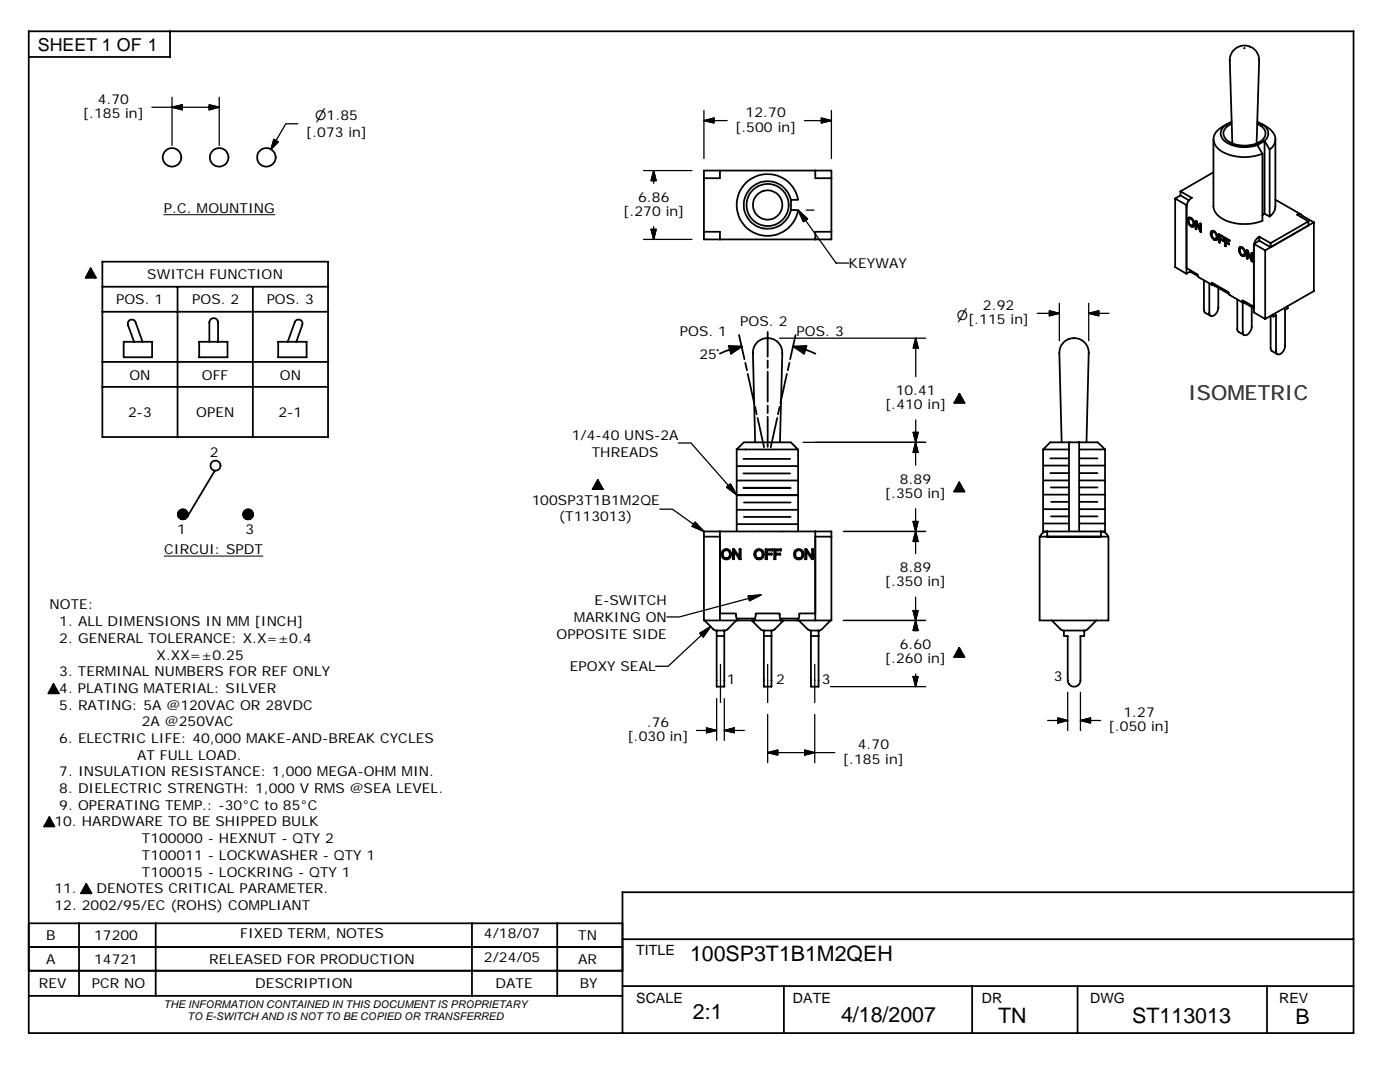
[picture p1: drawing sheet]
<svg xmlns="http://www.w3.org/2000/svg" width="279mm" height="216mm" viewBox="0 0 279 216" stroke-linecap="round" stroke-linejoin="round" font-family="sans-serif">
<g fill="none" stroke="#000" stroke-width=".36">
<path d="M5.7 6.2h264.4v199.9h-264.4zM33.9 6.2v5.2h-28.2M248.3 9.6h.1M140.5 34h25.4v13.8h-25.4zM143.7 34v1.6h-3.2M148.8 36.5a6.2 6.2 0 0 1 10.5 3.4h-1.4v.1a4.8 4.8 0 0 0-7.3-3.1 4.8 4.8 0 0 0 0 8 4.8 4.8 0 0 0 7.3-3.1v.1h1.4a6.2 6.2 0 0 1-9 4.5 6.2 6.2 0 0 1-1.5-9.9zM162.7 34v1.6h3.2M234.5 39.6v13.7l2.3 1.3 .7-.4 1.6 .9M234.5 39.6l2.3 1.3M235.6 38.2l2.2 1.3a2.22 2.22 0 0 0-1 1.8M235.6 39l-1.1 .6M235.6 38.2v.8"/>
<path d="M235.6 39l1.7 1M242.2 27.8v13.4a4.1 4.1 0 0 0 3.6 3.2 10.4 10.4 0 0 0 6.1-.3v-13.4M242.2 34.4l-6.6 3.8M245.8 24.3a2.59 2.59 0 0 0-2.2 2.7 3.7 3.7 0 0 0 3.3 2.2 7.8 7.8 0 0 0 4.1-.3v.1l.9 1.7a9.5 9.5 0 0 1-8.6-.9 2.47 2.47 0 0 1 .3-4.3l1.4-.8M245.8 24.7a1.94 1.94 0 0 0-1.3 2.8 5.7 5.7 0 0 0 7.8 0 1.73 1.73 0 0 0-1-2.6l-.4-.2M245.9 28.6l-.5-16.5a2.93 2.93 0 0 1 3-3 2.93 2.93 0 0 1 2.9 3l-.5 16.5M250.9 24.3a2.67 2.67 0 0 1 2.2 2.5l-.3 .9-.4 .5M251.7 24.7a4.1 4.1 0 0 1 2.8 3l-.1 1-.4 .6-.6 .5-1-1.6M252.3 28.2l-1.3 .7M252.4 28.2v14.5l-.5 .2M253.4 29.8v13.4l-1-.5M254.5 27.8v13.7l-.4 .9-.7 .8"/>
<path d="M254.5 39.9l5.1 2.9M18.1 53.6l1 1.8h-2zM20.4 57.2h45.1M20.4 52.2h45.1v35h-45.1zM35.4 57.2v30M50.5 57.2v30M140.5 46.2h3.2v1.6M157.9 40v1.8M165.9 46.2h-3.2v1.6M236.8 53.5l2.2 1.3 .2 .5 2.8 1.6M236.8 40.9v13.7M236.8 40.9h.1"/>
<path d="M237 44l.2 .7 .5 .5M237 44l.1-.4a.74 .74 0 0 1 1.1 .5l.1 .2a.7 .7 0 0 1-.2 1l-.4-.1M237.1 43.9l.1 .4M237.1 43.9l-.1 .1M237.3 43.7l.3-.1 .4 .4 .2 .8-.2 .3-.4-.2-.3-.4zM237.3 43.4l-.2 .5M237.3 43.6l.3-.1 .2 .1-.1 .1M237.5 53.9v.3M237.6 45l.2 .1M237.7 45.2l.1-.1 .4 .1M237.8 43.6h.1M238.3 44.2v.3l-.1 .1"/>
<path d="M238.3 44.5v.4l-.3 .1M238.6 45.7v-1.7l.2 .1 .7 1.8M238.7 45.6h.1M238.7 45.6l-.1 .1M238.7 44.1l.1 1.7-.2-.1M238.9 44.4l-.1 .1 .7 1.7M239.5 45.9v-1.3l.2 .1v1.6l-.2-.1M239.6 45.8v.3M239.7 44.6v1.2l-.2 .1M239.7 46.1l-.2 .1M240.3 55.9v6.1l.2 .4 1.1 .6M241.3 56.6v5.8a.62 .62 0 0 0 .5 .7 .62 .62 0 0 0 .7-.3l.6-1.2v-4.2"/>
<path d="M241.6 46.6l.2 .8 .5 .4M241.8 46.5l.1 .5M241.8 46.5l-.2 .1M241.9 46l-.1 .5M241.9 46.3h.4l.2 .2 .3 .9a.38 .38 0 0 1-.4 .3 .38 .38 0 0 1-.4-.3l-.2-.5zM242 46.3l.3-.1h.1l-.1 .1M242.3 47.6l.1 .2M242.3 47.8h.5M242.4 56.7a.32 .32 0 0 1-.5 .2 .32 .32 0 0 1-.1-.5l3.4 1.9 .1 .5 2.8 1.6M242.4 56.7v.3l2.8 1.6M242.4 46.2l.1 .1M242.4 46.2l.4 .6 .2 .8-.2 .3-.5-.1"/>
<path d="M242.4 46.2l-.5-.2-.3 .6M242.9 46.9v.3l-.1 .1M242.9 47.2v.3l-.3 .2M243.4 48.3h.1M243.4 48.3h-.2M243.4 46.8v1.5M243.4 47.7l.1-.1 .6 .3M243.4 47l.1-.1 .7 .4M243.4 47.7v.7l-.2-.1M243.4 47v.5l.7 .4M243.4 47.7l.7 .4v-.2M243.4 47l.8 .4v-.2l-1-.5v1.6"/>
<path d="M244.6 48.9v.1M244.6 48.9l-.2 .1M244.6 47.5v1.4M244.6 48.4l.2-.1 .5 .3M244.6 47.7l.2-.1 .6 .4M244.6 48.4v.7l-.2-.1M244.6 47.7v.5l.7 .4M244.6 48.4l.7 .4v-.2M244.6 47.7l.8 .4v-.2M245.4 47.9l-1-.5v1.6M246.9 59.8v6l.3 .4 1.1 .6M247.2 49.8l.1 .6 .6 .7"/>
<path d="M247.2 49.8l.2-.5h.3l.5 .3 .3 .5a.6 .6 0 0 1 .1 .6 .6 .6 0 0 1-.6 .4h-.1M247.4 49.7v.5M247.4 49.7l-.2 .1M247.5 49.3l-.1 .4M247.6 49.5h.5l-.2 .1M247.6 49.5l.4 .1 .3 .4 .1 .7-.2 .2-.4-.1-.2-.3-.2-.4zM247.9 50.8v.1M247.9 50.9l.2 .1M247.9 51.1h.5M248.1 49.5h.1M248.5 50.1v.3l-.1 .1M248.5 50.4l-.1 .4-.2 .1"/>
<path d="M248.8 51.6v-1.7l.2 .1 .8 1.7M249 51.5h.1M249 51.5l-.2 .1M249 50v1.6h-.2M249.1 50.3l-.1 .1 .8 1.7M249.8 51.7l.1 .3M249.9 50.5v1.7l-.1-.1M249.9 51.6l-.1 .1M249.9 52l-.1 .1M249.9 50.6l-.1-.1v1.2M250.2 48.7l2.3 1.3M251.3 47.2l-.7 .7-.3 .7"/>
<path d="M251.3 48l-1.1 .7M251.3 47.2v.8M251.3 48l2.3 1.3v-.8M251.3 47.2l2.3 1.3M252.5 50v13.6M259.6 43.3l.3-.2 2.3 1.3M259.9 43.1l-.3-.4-.7 .1 2.2 1.4M261.1 44.2v.8M261.1 44.2l-7.5 4.3M262.2 44.4v13.7l-9.7 5.5-2.3-1.3v-13.6M262.2 44.4l-9.7 5.6M20.4 77.2h45.1"/>
<path d="M20.4 72.2h45.1M20.4 62.2h45.1M24.7 68.2h5.7v3.1h-5.7zM26.8 68.2l-1.3-3.4a.81 .81 0 0 1 .5-1 .81 .81 0 0 1 1.1 .5l1.3 3.9M39.8 68.2h5.6v3.1h-5.6zM41.8 68.2v-3.9a.87 .87 0 0 1 .9-.8 .87 .87 0 0 1 .8 .8v3.9M55.5 68.2h5.7v3.1h-5.7zM57.4 68.2l1.4-3.9a.8 .8 0 0 1 1-.5 .8 .8 0 0 1 .5 1l-1.2 3.4M145.4 69l2.6 .2-2.1 1.4zM147.5 66.8l1.1 4.9M148 69.2l-2.2 .5-2.1 .9M148.7 72.4l.4 1.5"/>
<path d="M149.2 74.6l1.3 5.9M153.2 66.2v5M153.2 71.9v1.5M153.2 74.2v6M157 74.6l-1.3 5.9M157.5 72.4l-.3 1.5M158.4 69.2l2.2 .5 2.1 .9M158.4 69.2l2.6-.2-.5 1.6zM158.8 66.8l-1.1 4.9M191.5 78.6l1 1.8h-2zM248 60.4v5.9a.61 .61 0 0 0 .4 .6 .61 .61 0 0 0 .8-.3l.6-1.1v-4.2M250.2 61.2l-2.2-1.3a.34 .34 0 0 0 .1 .5 .34 .34 0 0 0 .4-.2v.3l1.7 1"/>
<path d="M253.6 63v6.7l.3 .4 1 .6M253.7 62.9l.4 .3M257 61.1v.4l-.5 .3v7.2a1.6 1.6 0 0 1-1.5 1.7l-.3-.4v-7.4l-.6 .3v-.5M42.9 93.9l-5.5 9.2M119.3 95.8l1 1.8h-2zM147 89.7v16.3M147 98.8h12.1M147 95.9h12.1M147 93h12.1M147.2 98.8h12M148.4 97.3h9.3M148.4 94.5h9.3"/>
<path d="M148.4 91.6h9.3M148.4 88.3h9.5l1.4 1.4h-12.3zM148.5 97.4h9.3M150.7 88.3l-.4-17.9a2.93 2.93 0 0 1 2.9-2.9 2.93 2.93 0 0 1 2.9 2.9l-.4 17.9M150.7 81.2l.3 1.5M151.2 83.4l1.3 5.8M153.2 80.9v1.5M153.2 83.2v6M155.1 83.4l-1.3 5.8M155.6 81.2l-.3 1.5M159.3 89.7v16.3M191.4 96.2l1.1 1.9h-2.1z"/>
<path d="M208.2 89.7l1.4-1.4h3.9h-.2v1.4zM208.2 89.7v16.3h12.3v-16.3M208.3 95.9h5M208.3 92.9h5M208.3 98.7h5M209.6 94.4h3.7M209.6 91.5h3.7M209.7 97.3h3.6M211.9 88.3l-.5-17.9a2.93 2.93 0 0 1 2.9-2.9 2.93 2.93 0 0 1 3 2.9l-.5 17.9M213.3 89.7v16.3M213.5 88.3h1.7M215.2 88.3h3.9l1.4 1.4h-5.1v-1.4z"/>
<path d="M215.4 89.7v16.3M215.4 95.9h5.1M215.4 92.9h5.1M215.4 94.4h3.6M215.4 91.5h3.6M215.4 97.3h3.6M215.4 98.7h5.1M140.5 107.1h3.2M143.7 106v17.8M144.5 109.9l.7-.1 .4 .5-.1 .9-.6 .2a.68 .68 0 0 1-.6-.7v-.5zM146.3 109.6h.2l1.1 1.6v-1.6h.2v2h-.2l-1.1-1.6v1.6h-.2zM147.2 104.6h12"/>
<path d="M147.2 101.7h12M148.5 103.1h9.3M148.5 100.3h9.3M150.9 110l.4-.2h.3a.87 .87 0 0 1 .6 .8 .87 .87 0 0 1-.5 .8h-.4l-.4-.4-.1-.6zM152.8 109.6h1.4v.3h-1.1v.5h.9v.3h-.9v.9h-.3zM154.5 109.6h1.4v.3h-1.1v.5h.9v.3h-.9v.9h-.3zM160.7 109.6h.3l1.1 1.6v-1.6h.2v2h-.3l-1-1.6v1.6h-.3zM162.7 107.1h3.2M162.7 106v17.8M207.5 107.1h13.7v16.7h-13.7zM207.6 107.1l.4-.7 .5-.3 .5-.1v1.1h10.7v-1.1l.8 .3 .4 .3 .2 .5M208.3 104.5h5"/>
<path d="M208.3 101.6h5M209.7 103h3.6M209.8 100.1h3.5M215.4 104.5h5.1M215.4 103h3.6M215.4 101.6h5.1M215.4 100.1h3.6M10.7 136.5l1 1.8h-2zM140.6 123.8l1.8 1.8 .5 .2 2.1-.1 1.9-1.9M143 125.8v1.1h1.5M143.7 122.4h3.2l.1 1h3.6l.2-1h4.8l.1 1h3.6l.2-1h3.2M144.5 125.8v11.2h-1.5v-10.1"/>
<path d="M147.1 123.4v.4M150 123.8h-9.5v-17.8h25.4v17.8h-15.9l2 1.9 .4 .1 2-.1 2-1.9M150.6 123.4v.4M152.4 125.8v1.1h1.6M154 125.8v11.2h-1.6v-10.1M155.8 123.4v.4M159.3 123.4v.4M159.4 123.8l2 1.9 .4 .1 2-.1 2-1.9M161.8 125.8v11.2h1.6v-11.2M161.8 126.9h1.6M191.4 129.2l1.1 1.9h-2.1zM209.9 123.8l1.8 1.8 .6 .2h4.4l2.1-2"/>
<path d="M212.3 125.8v1.1h.8v8.8a1.27 1.27 0 0 0 1.3 1.3 1.27 1.27 0 0 0 1.2-1.3v-8.8h.8v-1.1M9.8 163.1l1.1 1.8h-2.1zM17.2 176.4l1 1.8h-2zM270.1 178h-145.9v28.1M5.7 198.7h118.5M15.8 184.2v14.5M31.1 184.2v14.5M94.2 184.2v14.5M111.2 184.2v14.5M124.2 184.2h-118.5v4.8h118.5h-118.5v4.7h118.5h-118.5M124.2 187.4h145.9M124.2 196.8h145.9"/>
<path d="M156.4 196.8v9.3M194 196.8v9.3M215.1 196.8v9.3M252.9 196.8v9.3"/>
<circle cx="34.3" cy="31.4" r="1.85"/>
<circle cx="43.7" cy="31.4" r="1.85"/>
<circle cx="53.2" cy="31.4" r="1.85"/>
<circle cx="153.2" cy="40.9" r="4.2"/>
<circle cx="153.2" cy="40.9" r="2.93"/>
<circle cx="43" cy="92.9" r="1.01"/>
<circle cx="36.5" cy="102.6" r="1"/>
<circle cx="49.5" cy="102.6" r="1"/>
<circle cx="145" cy="110.6" r="1.01"/>
<circle cx="151.5" cy="110.6" r="1.01"/>
<circle cx="159.4" cy="110.6" r=".78"/>
<circle cx="159.4" cy="110.6" r="1.01"/>
</g>
<g fill="#000" stroke="#000" stroke-width=".2">
<path d="M18.1 53.6l1 1.8h-2zM145.4 69l2.6 .2-2.1 1.4zM158.4 69.2l2.6-.2-.5 1.6zM119.3 95.8l1 1.8h-2zM191.4 96.2l1.1 1.9h-2.1zM191.5 78.6l1 1.8h-2zM35.5 102.4l2 .1h-2zM35.5 102.4h2v.1zM35.6 102.3l1.9 .1h-2zM35.6 102.3h1.8l.1 .1zM35.6 102.2l1.8 .1zM35.6 102.2h1.8z"/>
<path d="M35.7 102l1.7 .2h-1.8zM35.7 102h1.6l.1 .2zM35.8 102h1.5zM35.8 102h1.4zM35.8 101.9l1.4 .1zM35.9 101.8l1.2 .1h-1.3zM35.9 101.8l1.2 .1zM35.9 101.8h1.2zM36 101.8h1.1zM36 101.8h1zM36.1 101.7l.9 .1zM36.1 101.7h.8z"/>
<path d="M36.2 101.7h.7zM36.2 101.7h.6zM36.3 101.7h.5zM36.3 101.7h.4zM36.4 101.6l.3 .1zM36.4 101.6h.2zM36.3 103.6h.3zM36.4 103.6h.2zM36.2 103.6h.5zM36.3 103.6h.4zM36.1 103.5l.7 .1zM36.2 103.6h.6z"/>
<path d="M36 103.5h.9zM36.1 103.5h.8zM35.9 103.4l1.1 .1zM36 103.5h1zM35.8 103.4h1.3zM35.9 103.4h1.2zM35.8 103.3l1.3 .1zM35.7 103.2l1.5 .1h-1.4zM35.8 103.3h1.4zM35.6 103.1l1.7 .1zM35.7 103.2h1.6l-.1 .1zM35.6 103l1.8 .1h-1.8z"/>
<path d="M35.6 103.1h1.8zM35.6 102.9l1.8 .1h-1.8zM35.6 103h1.8v.1zM35.5 102.8l1.9 .1h-1.8zM35.6 102.9h1.8v.1zM35.5 102.5h2v.1zM35.5 102.5l2 .1h-2zM35.5 102.6h2v.1zM35.5 102.6l2 .1h-2zM35.5 102.7l2 .1zM35.5 102.8h2l-.1 .1zM48.5 102.4l2 .1h-2z"/>
<path d="M48.5 102.4h2v.1zM48.6 102.3l1.9 .1h-2zM48.6 102.3h1.9v.1zM48.6 102.2l1.9 .1zM48.6 102.2h1.8zM48.7 102l1.7 .2h-1.8zM48.7 102h1.6l.1 .2zM48.8 102h1.5zM48.9 101.9l1.3 .1h-1.4zM48.9 101.9l1.3 .1zM48.9 101.9h1.3zM48.9 101.8l1.3 .1z"/>
<path d="M48.9 101.8h1.2zM49 101.8h1.1zM49 101.8h1zM49.1 101.7l.9 .1zM49.1 101.7h.8zM49.2 101.7h.7zM49.2 101.7h.6zM49.3 101.7h.5zM49.3 101.7h.4zM49.4 101.6l.3 .1zM49.4 101.6h.2zM49.3 103.6h.3z"/>
<path d="M49.4 103.6h.2zM49.2 103.6h.5zM49.3 103.6h.4zM49.1 103.5l.7 .1zM49.2 103.6h.6zM49 103.5h.9zM49.1 103.5h.8zM48.9 103.4l1.1 .1zM49 103.5h1zM48.9 103.4h1.2zM48.8 103.3l1.4 .1zM48.9 103.4h1.3z"/>
<path d="M48.7 103.2l1.5 .1h-1.4zM48.8 103.3h1.4zM48.6 103.1l1.7 .1zM48.7 103.2h1.6l-.1 .1zM48.6 103l1.8 .1h-1.8zM48.6 103.1h1.8zM48.6 102.9l1.8 .1h-1.8zM48.6 103h1.8v.1zM48.5 102.8l2 .1h-1.9zM48.6 102.9h1.9l-.1 .1zM48.5 102.7l2 .1zM48.5 102.8h2v.1z"/>
<path d="M48.5 102.5h2v.1zM48.5 102.5l2 .1h-2zM48.5 102.6h2v.1zM48.5 102.6l2 .1h-2zM48.5 102.7h2zM10.7 136.5l1 1.8h-2zM191.4 129.2l1.1 1.9h-2.1zM9.8 163.1l1.1 1.8h-2.1zM17.2 176.4l1 1.8h-2z"/>
</g>
<path d="M32.7 42.8h22.1M32.8 111h19.7" fill="none" stroke="#000" stroke-width=".2"/>
<g fill="none" stroke="#000" stroke-width=".25">
<path d="M34.3 19.4v9.6M43.8 19.4v9.6M30.3 21.4h13.5M34.3 21.4l2-.5v1zM41.7 20.9l2.1 .5-2.1 .5zM54.7 27.8l.8 .5-1.4 1.5zM59.4 24.7h-2.4l-2.9 5.1 1-1.7M128.4 34h9.7M130.5 34l.5 2h-1.1zM130.5 34v2.6M140.5 24.1l2-.5v.9zM140.5 24.1h4.6"/>
<path d="M140.5 22.1v9.5M160.5 24.1h5.4M163.9 23.6l2 .5-2 .4zM165.9 22.1v9.5M128.4 47.8h9.7M129.9 45.8h1.1l-.5 2zM130.5 45.2v2.6M159.3 41.9l1.9 1.8-.9 .5zM159.3 41.9l7.6 10.6h2.5M160.9 41.9h1.6M155.6 67.5h29.1M182.8 67.5l.4 1.9h-1z"/>
<path d="M182.8 67.5v7.7M207 62.5h4.4M209.4 62l2 .5-2 .5zM211.4 60.5v7.5M217.3 62.5l2-.5v1zM217.3 62.5h4M217.3 60.5v7.5M135.4 88.4h2.5l9.1 10.4M145 97.2l.8-.6 1.2 2.2zM160.3 88.3h24.4M182.2 86.3h1l-.4 2zM182.7 88.3l.5 2h-1z"/>
<path d="M182.7 88.3v4.5M182.8 83.8v4.5M131.7 101.6h2.5l6.3 4.4M138.7 104.2l1.8 1.8-2.4-1zM149.3 118.9l2.6-.2-2.3 1.2zM151.9 118.7l-16.3 4.4h-2.5M168.3 106h16.4M182.2 104.1h1l-.5 1.9zM182.7 106l.5 2h-1zM182.7 101.5v9M182.7 119.1v6.7M139.7 126.4l2.1-1.4-1.4 2.1z"/>
<path d="M141.8 125l-8.5 7.9h-2.5M143 139.4v8.3M143.8 132.6v7.6M144.5 139.4v8.3M153.2 132.6v7.6M162.6 132.6v7.6M165.8 137h18.9M168.3 123.8h16.4M182.2 135h1l-.5 2zM182.2 121.8h1l-.5 2zM182.7 123.8l.5 2h-1zM182.7 134.5v2.5"/>
<path d="M213.1 138.1v7.7M215.6 138.1v7.7M139 145.8h4M141 145.2l2 .6-2 .4zM144.5 145.8l2-.6v1zM144.5 145.8h4M153.2 150.2l2-.5v1zM153.2 142.6v9.6M153.2 150.2h13.4M160.6 149.7l2 .5-2 .5zM162.6 142.6v9.6M209.1 143.8h4"/>
<path d="M211.1 143.3l2 .5-2 .5zM215.6 143.8l2-.5v1zM215.6 143.8h4"/>
</g>
<g fill="#000" stroke="#000" stroke-width=".25">
<path d="M34.3 21.4l2-.5v1zM41.7 20.9l2.1 .5-2.1 .5zM54.7 27.8l.8 .5-1.4 1.5zM130.5 34l.5 2h-1.1zM140.5 24.1l2-.5v.9zM163.9 23.6l2 .5-2 .4zM129.9 45.8h1.1l-.5 2zM159.3 41.9l1.9 1.8-.9 .5zM182.8 67.5l.4 1.9h-1zM209.4 62l2 .5-2 .5zM217.3 62.5l2-.5v1zM145 97.2l.8-.6 1.2 2.2z"/>
<path d="M182.2 86.3h1l-.4 2zM182.7 88.3l.5 2h-1zM138.7 104.2l1.8 1.8-2.4-1zM149.3 118.9l2.6-.2-2.3 1.2zM182.2 104.1h1l-.5 1.9zM182.7 106l.5 2h-1zM139.7 126.4l2.1-1.4-1.4 2.1zM182.2 135h1l-.5 2zM182.2 121.8h1l-.5 2zM182.7 123.8l.5 2h-1zM141 145.2l2 .6-2 .4zM144.5 145.8l2-.6v1z"/>
<path d="M153.2 150.2l2-.5v1zM160.6 149.7l2 .5-2 .5zM211.1 143.3l2 .5-2 .5zM215.6 143.8l2-.5v1z"/>
</g>
<g font-size="4.2">
<text x="137.7" y="191.8">100SP3T1B1M2QEH</text>
<text x="138.3" y="203.4">2:1</text>
<text x="167.9" y="203.8">4/18/2007</text>
<text x="199.2" y="204.2">TN</text>
<text x="226" y="204">ST113013</text>
<text x="258.6" y="204.4">B</text>
</g>
<text font-size="4.1" fill="#3f3f3f" x="237.1" y="79.8">ISOMETRIC</text>
<text font-size="3.5" x="7.6" y="10.2">SHEET 1 OF 1</text>
<g font-size="2.8">
<text x="127" y="190.6">TITLE</text>
<text x="127" y="200.2">SCALE</text>
<text x="158.2" y="200.2">DATE</text>
<text x="196" y="200.2">DR</text>
<text x="217.6" y="200.2">DWG</text>
<text x="255.3" y="200.2">REV</text>
</g>
<g font-size="2.7">
<text x="16.5" y="23.6">[.185 in]</text>
<text x="19.5" y="20.7">4.70</text>
<text x="148.8" y="23.4">12.70</text>
<text x="61.1" y="27.3">[.073 in]</text>
<text x="146.7" y="26.3">[.500 in]</text>
<text x="127.4" y="40.2">6.86</text>
<text x="32.7" y="42.4">P.C. MOUNTING</text>
<text x="124.4" y="43.1">[.270 in]</text>
<text x="169.4" y="53.5">KEYWAY</text>
<text x="29.4" y="55.8">SWITCH FUNCTION</text>
<text x="23.2" y="60.7">POS. 1</text>
<text x="38.3" y="60.7">POS. 2</text>
<text x="53.2" y="60.7">POS. 3</text>
<text x="147.7" y="65">POS. 2</text>
<text x="193.2" y="64.7">[.115 in]</text>
<text x="196.2" y="61.8">2.92</text>
<text x="135.7" y="67">POS. 1</text>
<text x="139.6" y="71.6">25°</text>
<text x="159" y="67">POS. 3</text>
<text x="25.8" y="75.8">ON</text>
<text x="40.3" y="75.8">OFF</text>
<text x="55.8" y="75.8">ON</text>
<text x="25.5" y="83.2">2-3</text>
<text x="39.1" y="83.2">OPEN</text>
<text x="55.6" y="83.2">2-1</text>
<text x="176.6" y="81.7">[.410 in]</text>
<text x="178.8" y="78.8">10.41</text>
<text x="114.1" y="87.8">1/4-40 UNS-2A</text>
<text x="41.9" y="91.2">2</text>
<text x="118.1" y="91.1">THREADS</text>
<text x="106.1" y="100.7">100SP3T1B1M2QE</text>
<text x="176.6" y="99.4">[.350 in]</text>
<text x="179.6" y="96.5">8.89</text>
<text x="35.3" y="106.6">1</text>
<text x="49" y="106.6">3</text>
<text x="111.5" y="104">(T113013)</text>
<text x="32.8" y="110.5">CIRCUI: SPDT</text>
<text x="176.6" y="117">[.350 in]</text>
<text x="179.6" y="114.1">8.89</text>
<text x="9.9" y="121.6">NOTE:</text>
<text x="11.8" y="124.9">1. ALL DIMENSIONS IN MM [INCH]</text>
<text x="114.5" y="124.1">MARKING ON</text>
<text x="118.6" y="120.8">E-SWITCH</text>
<text x="11.8" y="128.3">2. GENERAL TOLERANCE: X.X=±0.4</text>
<text x="31.2" y="131.6">X.XX=±0.25</text>
<text x="111.1" y="127.4">OPPOSITE SIDE</text>
<text x="179.6" y="129.5">6.60</text>
<text x="11.8" y="134.9">3. TERMINAL NUMBERS FOR REF ONLY</text>
<text x="113.7" y="133.9">EPOXY SEAL</text>
<text x="145.1" y="136.5">1</text>
<text x="154.9" y="136.5">2</text>
<text x="164" y="136.4">3</text>
<text x="176.6" y="132.4">[.260 in]</text>
<text x="210.3" y="136">3</text>
<text x="11.8" y="138.3">4. PLATING MATERIAL: SILVER</text>
<text x="11.8" y="141.6">5. RATING: 5A @120VAC OR 28VDC</text>
<text x="224.2" y="143.1">1.27</text>
<text x="11.8" y="148.3">6. ELECTRIC LIFE: 40,000 MAKE-AND-BREAK CYCLES</text>
<text x="28.3" y="144.9">2A @250VAC</text>
<text x="125.2" y="147.9">[.030 in]</text>
<text x="129.1" y="145">.76</text>
<text x="171.2" y="149.5">4.70</text>
<text x="221.2" y="145.9">[.050 in]</text>
<text x="11.8" y="154.9">7. INSULATION RESISTANCE: 1,000 MEGA-OHM MIN.</text>
<text x="27.3" y="151.6">AT FULL LOAD.</text>
<text x="168.2" y="152.4">[.185 in]</text>
<text x="11.8" y="158.2">8. DIELECTRIC STRENGTH: 1,000 V RMS @SEA LEVEL.</text>
<text x="11.8" y="161.6">9. OPERATING TEMP.: -30°C to 85°C</text>
<text x="10.9" y="164.9">10. HARDWARE TO BE SHIPPED BULK</text>
<text x="28.3" y="168.3">T100000 - HEXNUT - QTY 2</text>
<text x="28.3" y="171.6">T100011 - LOCKWASHER - QTY 1</text>
<text x="10.9" y="178.2">11.</text>
<text x="19.3" y="178.2">DENOTES CRITICAL PARAMETER.</text>
<text x="28.3" y="174.9">T100015 - LOCKRING - QTY 1</text>
<text x="10.9" y="181.5">12. 2002/95/EC (ROHS) COMPLIANT</text>
<text x="9.2" y="187.6">B</text>
<text x="18.8" y="187.5">17200</text>
<text x="47.9" y="187.1">FIXED TERM, NOTES</text>
<text x="96.6" y="191.9">2/24/05</text>
<text x="96.6" y="187.2">4/18/07</text>
<text x="115.4" y="187.6">TN</text>
<text x="7.7" y="197.1">REV</text>
<text x="9.2" y="192.3">A</text>
<text x="18.3" y="197.1">PCR NO</text>
<text x="18.8" y="192.3">14721</text>
<text x="41.7" y="192.3">RELEASED FOR PRODUCTION</text>
<text x="50.9" y="197.1">DESCRIPTION</text>
<text x="98.9" y="197.1">DATE</text>
<text x="115.4" y="192.3">AR</text>
<text x="115.7" y="197.1">BY</text>
</g>
<g font-size="2.6">
<text x="62.9" y="24">⌀1.85</text>
<text x="191" y="63.8">⌀</text>
</g>
<g font-size="2.1">
<text x="32.7" y="201.1">THE INFORMATION CONTAINED IN THIS DOCUMENT IS PROPRIETARY</text>
<text x="37.4" y="203.5">TO E-SWITCH AND IS NOT TO BE COPIED OR TRANSFERRED</text>
</g>
</svg>
